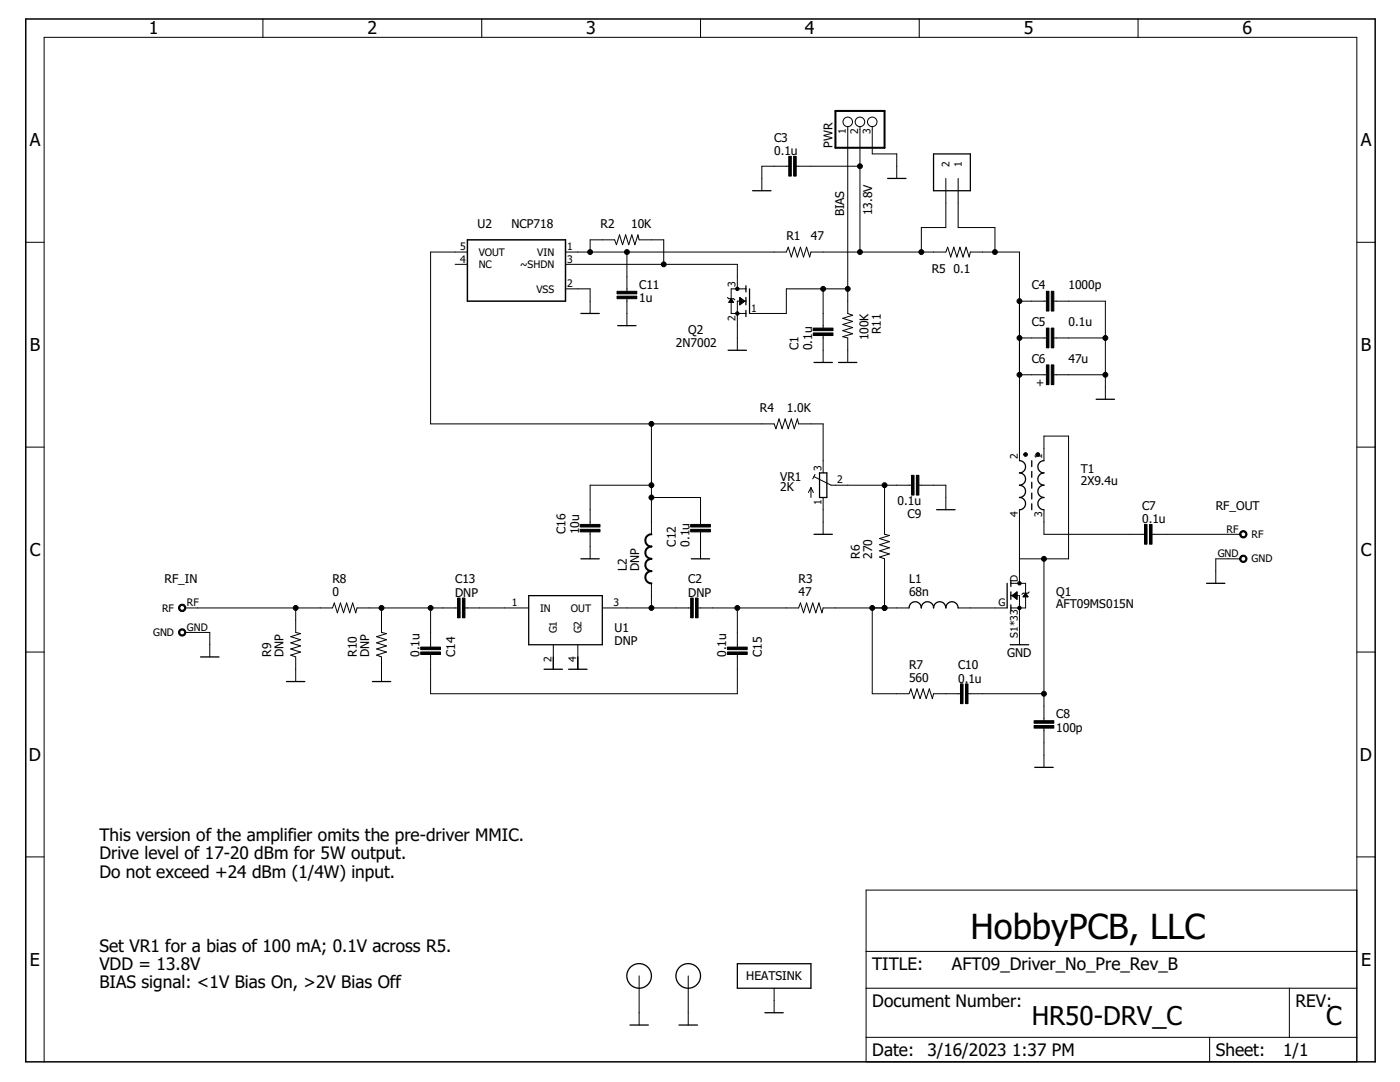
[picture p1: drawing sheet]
<svg xmlns="http://www.w3.org/2000/svg" width="279mm" height="216mm" viewBox="0 0 279 216" stroke-linecap="round" stroke-linejoin="round" font-family="sans-serif">
<path d="M5.1 3.8h269.3v208.1h-269.3zM93.3 47.9h19.6v12.2h-19.6z" fill="none" stroke="#000" stroke-width=".3"/>
<g fill="none" stroke="#000" stroke-width=".2">
<path d="M52.5 3.8v3.7M96.1 3.8v3.7M139.8 3.8v3.7M183.5 3.8v3.7M227.1 3.8v3.7M157.4 33.2h-5.4v4.9M158.9 33.2h12.7M169.2 25.3v37.2l1 .4-2 .6 2 .6-2 .6 2 .7-2 .6 2 .6-2 .6 1 .2v4.9M171.6 25.3v25M174.1 25.3v5.4h4.9v4.9M188.8 35.6v9.8h-4.9v4.9M191.2 35.6v9.8h7.4v4.9"/>
<path d="M5.1 48.3h3.7M90.8 52.7h2.5M93.3 50.3h-7.4v34.3h68.6l.4 1 .6-2 .6 2 .6-2 .6 2 .6-2 .6 2 .6-2 .3 1h4.9v9.8M112.9 50.3h44l.4-1 .6 2 .6-2 .6 2 .6-2 .7 2 .6-2 .6 2 .2-1h27l.3-1 .6 2 .7-2 .6 2 .6-2 .6 2 .6-2 .6 2 .3-1h9.8v41.6M112.9 57.6h4.9v4.9M112.9 52.7h34.3v4.9M117.8 50.3v-2.4h4.9l.3 .9 .6-1.9 .6 1.9 .7-1.9 .6 1.9 .6-1.9 .6 1.9 .6-1.9 .3 1h4.9v4.8M125.1 50.3v7.8M125.1 59.6v5.4M145.2 59.4l.2 .2h1l.2 .2M145.7 59.9h.4M145.8 59.8h.2"/>
<path d="M145.9 59.7h.1M145.9 59.6l.5 .7h-1zM147.6 59.9h.7M147.6 59.8h.6M147.6 59.7h.4M147.6 59.4l1 .7-1 .7zM147.6 59.5h.3M147.6 59.4h.1M148.9 57.6h-3v4.9h3M164.3 57.6v7.9M169.2 57.6h-12.3v4.9h-7.3M270.8 48.3h3.6"/>
<path d="M145.5 60.2h.8M145.6 60.1h.7M145.6 60h.6M147.6 60.3h.7M147.6 60.2h.8M147.6 60.1h1M147.6 60h.9M147.6 60.8h.1M147.6 60.7h.2M147.6 60.6h.4M147.6 60.5h.5M148.9 60.1h-1.7v9.8"/>
<path d="M164.3 67v5.3M203.5 74.8h5.3M203.5 67.4h5.3M203.5 60.1h5.3M210.3 74.8h10.3M210.3 67.4h10.3M210.3 60.1h10.3v19.6M5.1 89.2h3.7M130 99.3h9.8v5.3M130 96.8h-12.2v7.8M130 84.6v22M161.8 97.3v2"/>
<path d="M161.8 97.3l-.5 1M161.8 97.3l.5 1M162.5 95.1l3.4 1.7h16M162.6 94.7l-.4 .9M164.3 99.3v7.3M176.5 96.8v9.8l1 .2-2 .7 2 .6-2 .6 2 .6-2 .6 2 .6-2 .6 1 .4v9.8M183.4 96.8h5.4v4.9M208.3 91.9v-4.9h5v24.5h-9.8M270.8 89.2h3.6M117.8 106.1v5.4M130 116.4v4.9M139.8 106.1v5.4"/>
<path d="M201.7 118.9h1.8v9.8M201.7 116.4h3v4.9h-3M202 118.9l1-.8v1.5zM202.1 119h.9M202.1 118.7h.9M202.3 119.1h.7M202.3 118.6h.7M202.4 119.2h.6M202.5 118.5h.5M202.6 119.3h.4M202.6 118.4h.4M202.7 119.4h.3"/>
<path d="M202.8 118.3h.2M202.9 119.5h.1M202.9 118.2h.1M203.5 101.7v14.7M204.2 119.1h.9M204.3 119h.8M204.3 118.9h.7M204.4 118.7h.5M204.5 118.6h.4M204.6 118.5h.2M204.7 118.4h.1M204.7 118.4l.5 .7h-1z"/>
<path d="M205.4 118.1l-.2 .3h-1l-.3 .2M208.3 101.7v4.9h20.1M208.3 111.5v32.3M229.9 106.6h17.6M247.5 111.5h-4.9v4.9M5.1 130.1h3.7M37 121.3h29.4l.3-1 .6 2 .6-2 .7 2 .6-2 .6 2 .6-2 .6 2 .2-1h20.1M37 126.2h4.9v4.9M59 121.3v4.9l1 .2-2 .6 2 .7-2 .6 2 .6-2 .6 2 .6-2 .6 1 .4v4.9M76.1 121.3v4.9l1 .2-1.9 .6 1.9 .7-1.9 .6 1.9 .6-1.9 .6 1.9 .6-1.9 .6 .9 .4v4.9M85.9 130.6v7.8h61.3v-7.8M85.9 121.3v7.8"/>
<path d="M92.8 121.3h12.7M110.4 128.7v4.8M115.3 128.7v4.8M120.2 121.3h17.6M139.3 121.3h20.1l.3-1 .7 2 .6-2 .6 2 .6-2 .6 2 .6-2 .6 2 .3-1h17.1M147.2 121.3v7.8M174.1 121.3v17.1h7.3l.4-.9 .6 1.9 .6-1.9 .6 1.9 .6-1.9 .6 1.9 .7-1.9 .6 1.9 .2-1h5.4M191.2 121.3h9.8M193.2 138.4h15.1M270.8 130.1h3.6M208.3 145.3v7.8M5.1 171h3.7"/>
<path d="M270.8 177.6h-98v34.3h98v-204.4h-262v204.4M270.8 171h3.6M127.6 194.7v9.8M137.4 194.7v9.8M154.5 197.2v4.9M172.8 197.2h98M172.8 189.8h98M257.3 197.2v9.8M172.8 207h98M241.4 207v4.9"/>
<circle cx="169.2" cy="24.3" r=".95"/>
<circle cx="171.6" cy="24.3" r=".95"/>
<circle cx="174.1" cy="24.3" r=".95"/>
</g>
<g fill="none" stroke="#000" stroke-width=".25">
<path d="M150.2 38.1h3.7M177.1 35.6h3.7M186.3 30.7h7.4v7.4h-7.4zM148.9 57v1.3M148.9 59.4v1.4M149.6 57.6v4.9M115.9 62.5h3.7M123.3 65h3.6M145.3 69.9h3.7M148.9 61.9v1.3M162.5 72.3h3.6M167.3 72.3h3.7"/>
<path d="M218.8 79.7h3.6M163.6 94.4h1.4v4.9h-1.4zM203.5 91.9a1.22 1.22 0 0 1 1.2 1.2 1.22 1.22 0 0 1-1.2 1.3 1.23 1.23 0 0 1 1.2 1.2 1.23 1.23 0 0 1-1.2 1.2 1.23 1.23 0 0 1 1.2 1.2 1.23 1.23 0 0 1-1.2 1.3 1.22 1.22 0 0 1 1.2 1.2 1.22 1.22 0 0 1-1.2 1.2M205.9 91.9v1.2M205.9 94.1v1.1M205.9 96.2v1.2M205.9 98.4v1.2M208.3 91.9a1.22 1.22 0 0 0-1.2 1.2 1.22 1.22 0 0 0 1.2 1.3 1.23 1.23 0 0 0-1.2 1.2 1.23 1.23 0 0 0 1.2 1.2 1.23 1.23 0 0 0-1.2 1.2 1.23 1.23 0 0 0 1.2 1.3 1.22 1.22 0 0 0-1.2 1.2 1.22 1.22 0 0 0 1.2 1.2M105.5 118.9h14.7v9.8h-14.7zM115.9 111.5h3.7M138 111.5h3.6M162.5 106.6h3.6"/>
<path d="M186.9 101.7h3.7M201 116.4v4.9M201.7 115.8v1.2M201.7 118.1v1.5M205.9 100.5v1.2M240.8 116.4h3.7M40 131.1h3.7M57.2 136h3.6M74.3 136h3.7M108.6 133.5h3.6M113.5 133.5h3.7M181.4 121.3a1.23 1.23 0 0 1 1.2-1.2 1.23 1.23 0 0 1 1.3 1.2 1.22 1.22 0 0 1 1.2-1.2 1.22 1.22 0 0 1 1.2 1.2 1.23 1.23 0 0 1 1.2-1.2 1.23 1.23 0 0 1 1.3 1.2 1.23 1.23 0 0 1 1.2-1.2 1.23 1.23 0 0 1 1.2 1.2"/>
<path d="M201.6 128.7h3.7M201.7 120.7v1.2M206.5 153.1h3.7M147.2 192.3h14.6v4.9h-14.6zM125.7 204.5h3.7M135.5 204.5h3.7M152.7 202.1h3.6"/>
<circle cx="127.6" cy="194.7" r="2.46"/>
<circle cx="137.4" cy="194.7" r="2.46"/>
</g>
<g fill="#000" stroke="#000" stroke-width=".2">
<path d="M204.4 90.5a.37 .37 0 0 1 .6 0 .37 .37 0 0 1-.2 .6 .37 .37 0 0 1-.5-.4l.4-.1 .1 .2-.5-.1z" fill-rule="evenodd"/>
<path d="M206.8 90.5a.37 .37 0 0 1 .6-.1 .37 .37 0 0 1-.1 .6 .37 .37 0 0 1-.5-.3l.3-.1 .1 .1-.1 .1-.3-.1z" fill-rule="evenodd"/>
<path d="M247.6 106.1a.73 .73 0 0 1 1.1 .1 .73 .73 0 0 1-.4 1.1 .73 .73 0 0 1-.9-.7h.2a.49 .49 0 0 1 .7-.4 .49 .49 0 0 1 .2 .8 .49 .49 0 0 1-.8-.2l-.1-.2h-.2z" fill-rule="evenodd"/>
<path d="M247.6 111a.73 .73 0 0 1 1.1 .1 .73 .73 0 0 1-.4 1.1 .73 .73 0 0 1-.9-.7h.2a.5 .5 0 0 1 .8-.4 .5 .5 0 0 1 .1 .8 .5 .5 0 0 1-.8-.2l-.1-.2h-.2z" fill-rule="evenodd"/>
<path d="M35.8 120.8a.73 .73 0 0 1 1.2 .1 .73 .73 0 0 1-.4 1.1 .73 .73 0 0 1-1-.7h.3a.48 .48 0 0 1 .7-.4 .48 .48 0 0 1 .1 .8 .48 .48 0 0 1-.8-.2v-.2h-.3z" fill-rule="evenodd"/>
<path d="M35.8 125.7a.73 .73 0 0 1 1.2 .1 .73 .73 0 0 1-.4 1.1 .73 .73 0 0 1-1-.7h.3a.49 .49 0 0 1 .7-.4 .49 .49 0 0 1 .1 .8 .49 .49 0 0 1-.8-.2v-.2h-.3z" fill-rule="evenodd"/>
<circle cx="171.6" cy="33.2" r=".49"/>
<circle cx="117.8" cy="50.3" r=".49"/>
<circle cx="125.1" cy="50.3" r=".49"/>
<circle cx="132.5" cy="52.7" r=".49"/>
<circle cx="147.2" cy="57.6" r=".34"/>
<circle cx="164.3" cy="57.6" r=".49"/>
<circle cx="169.2" cy="57.6" r=".49"/>
<circle cx="171.6" cy="50.3" r=".49"/>
<circle cx="183.9" cy="50.3" r=".49"/>
<circle cx="198.6" cy="50.3" r=".49"/>
<circle cx="147.2" cy="62.5" r=".34"/>
<circle cx="203.5" cy="67.4" r=".49"/>
<circle cx="203.5" cy="74.8" r=".49"/>
<circle cx="203.5" cy="60.1" r=".49"/>
<circle cx="220.6" cy="74.8" r=".49"/>
<circle cx="220.6" cy="67.4" r=".49"/>
<circle cx="130" cy="96.8" r=".49"/>
<circle cx="130" cy="84.6" r=".49"/>
<circle cx="130" cy="99.3" r=".49"/>
<circle cx="176.5" cy="96.8" r=".49"/>
<circle cx="203.5" cy="116.4" r=".34"/>
<circle cx="208.3" cy="111.5" r=".49"/>
<circle cx="59" cy="121.3" r=".49"/>
<circle cx="76.1" cy="121.3" r=".49"/>
<circle cx="85.9" cy="121.3" r=".49"/>
<circle cx="130" cy="121.3" r=".49"/>
<circle cx="147.2" cy="121.3" r=".49"/>
<circle cx="174.1" cy="121.3" r=".49"/>
<circle cx="176.5" cy="121.3" r=".49"/>
<circle cx="203.5" cy="121.3" r=".34"/>
<circle cx="208.3" cy="138.4" r=".49"/>
</g>
<g fill="#000" stroke="#000" stroke-width=".2">
<path d="M157.4 31.2h.5v3.9h-.5zM158.4 31.2h.5v3.9h-.5zM123.1 58.1h4v.5h-4zM123.1 59.1h4v.5h-4zM208.8 58.1h.5v4h-.5zM209.8 58.1h.5v4h-.5zM162.3 65.5h3.9v.5h-3.9zM162.3 66.4h3.9v.6h-3.9zM208.8 72.8h.5v4h-.5zM208.8 65.5h.5v3.9h-.5zM209.8 72.8h.5v4h-.5zM209.8 65.5h.5v3.9h-.5z"/>
<path d="M181.9 94.8h.5v4h-.5zM182.9 94.8h.5v4h-.5zM91.3 119.3h.5v4h-.5zM92.3 119.3h.5v4h-.5zM115.8 104.6h3.9v.6h-3.9zM115.8 105.6h3.9v.5h-3.9zM137.8 119.3h.5v4h-.5zM137.8 104.6h4v.6h-4zM137.8 105.6h4v.5h-4zM138.8 119.3h.5v4h-.5zM228.4 104.6h.5v4h-.5zM229.4 104.6h.5v4h-.5z"/>
<path d="M84 129.1h3.9v.5h-3.9zM84 130.1h3.9v.5h-3.9zM145.2 129.1h3.9v.5h-3.9zM145.2 130.1h3.9v.5h-3.9zM191.7 136.5h.5v3.9h-.5zM192.7 136.5h.5v3.9h-.5zM206.4 144.8h3.9v.5h-3.9zM206.4 143.8h3.9v.5h-3.9z"/>
</g>
<path d="M166.7 22.1h9.8v7.4h-9.8zM130 106.6a1.22 1.22 0 0 0-1.2 1.2 1.22 1.22 0 0 0 1.2 1.3 1.23 1.23 0 0 0-1.2 1.2 1.23 1.23 0 0 0 1.2 1.2 1.23 1.23 0 0 0-1.2 1.2 1.23 1.23 0 0 0 1.2 1.3 1.22 1.22 0 0 0-1.2 1.2 1.22 1.22 0 0 0 1.2 1.2" fill="none" stroke="#000" stroke-width=".4"/>
<text font-size="6.9" x="193.7" y="187.4">HobbyPCB, LLC</text>
<g font-size="5.2">
<text x="205.9" y="204.5">HR50-DRV_C</text>
<text x="264.7" y="204.5">C</text>
</g>
<g font-size="3.6">
<text x="29.7" y="6.9">1</text>
<text x="73.3" y="6.9">2</text>
<text x="117" y="6.9">3</text>
<text x="160.7" y="6.9">4</text>
<text x="204.3" y="6.9">5</text>
<text x="248" y="6.9">6</text>
<text x="5.9" y="29.1">A</text>
<text x="271.6" y="29.1">A</text>
<text x="5.9" y="70">B</text>
<text x="271.6" y="70">B</text>
<text x="5.9" y="110.9">C</text>
<text x="271.6" y="110.9">C</text>
<text x="5.8" y="151.8">D</text>
<text x="271.4" y="151.8">D</text>
<text x="6" y="192.7">E</text>
<text x="271.6" y="192.7">E</text>
</g>
<g font-size="3.5">
<text x="19.8" y="167.8">This version of the amplifier omits the pre-driver MMIC.</text>
<text x="19.8" y="171.5">Drive level of 17-20 dBm for 5W output.</text>
<text x="19.8" y="175.2">Do not exceed +24 dBm (1/4W) input.</text>
<text x="19.8" y="189.9">Set VR1 for a bias of 100 mA; 0.1V across R5.</text>
<text x="19.8" y="193.5">VDD = 13.8V</text>
<text x="19.8" y="197.2">BIAS signal: &lt;1V Bias On, &gt;2V Bias Off</text>
<text x="174.1" y="193.5">TITLE:</text>
<text x="190" y="193.5">AFT09_Driver_No_Pre_Rev_B</text>
<text x="174.1" y="200.9">Document Number:</text>
<text x="258.5" y="200.9">REV:</text>
<text x="174.1" y="210.7">Date:</text>
<text x="185.1" y="210.7">3/16/2023</text>
<text x="202" y="210.7">1:37 PM</text>
<text x="242.6" y="210.7">Sheet:</text>
<text x="256.1" y="210.7">1/1</text>
</g>
<g font-size="2.4">
<text x="154.5" y="28.3">C3</text>
<text x="166.1" y="29.5" transform="rotate(-90 166.1 29.5)">PWR</text>
<text x="154.5" y="31">0.1u</text>
<text x="95.3" y="45.4">U2</text>
<text x="102.1" y="45.4">NCP718</text>
<text x="119.8" y="45.4">R2</text>
<text x="126" y="45.4">10K</text>
<text x="156.9" y="47.9">R1</text>
<text x="161.8" y="47.9">47</text>
<text x="168.4" y="43.2" transform="rotate(-90 168.4 43.2)">BIAS</text>
<text x="174.1" y="43" transform="rotate(-90 174.1 43)">13.8V</text>
<text x="127.6" y="57.6">C11</text>
<text x="185.9" y="54.5">R5</text>
<text x="190.3" y="54.5">0.1</text>
<text x="205.9" y="57.6">C4</text>
<text x="213.2" y="57.6">1000p</text>
<text x="127.6" y="60.3">1u</text>
<text x="205.9" y="65">C5</text>
<text x="213.2" y="65">0.1u</text>
<text x="134.9" y="69.2">2N7002</text>
<text x="137.3" y="66.7">Q2</text>
<text x="159.4" y="69.9" transform="rotate(-90 159.4 69.9)">C1</text>
<text x="162.1" y="69.9" transform="rotate(-90 162.1 69.9)">0.1u</text>
<text x="173.3" y="67.9" transform="rotate(-90 173.3 67.9)">100K</text>
<text x="175.8" y="66.7" transform="rotate(-90 175.8 66.7)">R11</text>
<text x="205.9" y="72.3">C6</text>
<text x="213.2" y="72.3">47u</text>
<text x="151.7" y="82.1">R4</text>
<text x="157" y="82.1">1.0K</text>
<text x="155.7" y="96">VR1</text>
<text x="215.7" y="94.4">T1</text>
<text x="155.7" y="98">2K</text>
<text x="179.1" y="100.7">0.1u</text>
<text x="215.7" y="96.8">2X9.4u</text>
<text x="227.9" y="101.7">C7</text>
<text x="242.6" y="101.7">RF_OUT</text>
<text x="112.9" y="106.6" transform="rotate(-90 112.9 106.6)">C16</text>
<text x="115.6" y="106.6" transform="rotate(-90 115.6 106.6)">10u</text>
<text x="181.1" y="103.4">C9</text>
<text x="227.9" y="104.4">0.1u</text>
<text x="125.1" y="114" transform="rotate(-90 125.1 114)">L2</text>
<text x="127.6" y="114" transform="rotate(-90 127.6 114)">DNP</text>
<text x="134.9" y="109.1" transform="rotate(-90 134.9 109.1)">C12</text>
<text x="137.6" y="109.1" transform="rotate(-90 137.6 109.1)">0.1u</text>
<text x="171.6" y="111.5" transform="rotate(-90 171.6 111.5)">R6</text>
<text x="174.1" y="111.5" transform="rotate(-90 174.1 111.5)">270</text>
<text x="32.8" y="116.4">RF_IN</text>
<text x="66.3" y="118.8">0</text>
<text x="66.3" y="116.4">R8</text>
<text x="90.8" y="119.1">DNP</text>
<text x="90.8" y="116.4">C13</text>
<text x="137.3" y="119.1">DNP</text>
<text x="137.3" y="116.4">C2</text>
<text x="159.4" y="118.8">47</text>
<text x="159.4" y="116.4">R3</text>
<text x="181.4" y="118.8">68n</text>
<text x="181.4" y="116.4">L1</text>
<text x="210.8" y="118.8">Q1</text>
<text x="210.8" y="121.3">AFT09MS015N</text>
<text x="54.1" y="131.1" transform="rotate(-90 54.1 131.1)">R9</text>
<text x="56.6" y="131.1" transform="rotate(-90 56.6 131.1)">DNP</text>
<text x="71.2" y="131.1" transform="rotate(-90 71.2 131.1)">R10</text>
<text x="73.7" y="131.1" transform="rotate(-90 73.7 131.1)">DNP</text>
<text x="83.7" y="131.1" transform="rotate(-90 83.7 131.1)">0.1u</text>
<text x="90.8" y="131.1" transform="rotate(-90 90.8 131.1)">C14</text>
<text x="122.7" y="128.6">DNP</text>
<text x="122.7" y="126.2">U1</text>
<text x="144.9" y="131.1" transform="rotate(-90 144.9 131.1)">0.1u</text>
<text x="152" y="131.1" transform="rotate(-90 152 131.1)">C15</text>
<text x="201" y="131.1">GND</text>
<text x="181.4" y="136">560</text>
<text x="181.4" y="133.5">R7</text>
<text x="191.2" y="136.2">0.1u</text>
<text x="191.2" y="133.5">C10</text>
<text x="210.8" y="143.3">C8</text>
<text x="210.8" y="146">100p</text>
<text x="148.9" y="195.6">HEATSINK</text>
</g>
<text font-size="2.3" x="208.3" y="77.2" transform="rotate(-90 208.3 77.2)">+</text>
<g font-size="2.1">
<text x="168.8" y="26.7" transform="rotate(-90 168.8 26.7)">1</text>
<text x="171.3" y="26.7" transform="rotate(-90 171.3 26.7)">2</text>
<text x="173.7" y="26.7" transform="rotate(-90 173.7 26.7)">3</text>
<text x="189.5" y="33.4" transform="rotate(-90 189.5 33.4)">2</text>
<text x="191.9" y="33.4" transform="rotate(-90 191.9 33.4)">1</text>
<text x="91.8" y="52.4">4</text>
<text x="91.8" y="50">5</text>
<text x="95.5" y="53.5">NC</text>
<text x="95.5" y="51">VOUT</text>
<text x="103.8" y="53.5">~SHDN</text>
<text x="107.2" y="51">VIN</text>
<text x="113.2" y="50">1</text>
<text x="113.2" y="52.4">3</text>
<text x="107.1" y="58.4">VSS</text>
<text x="113.2" y="57.3">2</text>
<text x="146.8" y="57.3" transform="rotate(-90 146.8 57.3)">3</text>
<text x="146.8" y="64" transform="rotate(-90 146.8 64)">2</text>
<text x="149.9" y="62.2">1</text>
<text x="163.9" y="94" transform="rotate(-90 163.9 94)">3</text>
<text x="203.1" y="91.6" transform="rotate(-90 203.1 91.6)">2</text>
<text x="208" y="91.6" transform="rotate(-90 208 91.6)">1</text>
<text x="163.9" y="100.7" transform="rotate(-90 163.9 100.7)">1</text>
<text x="167.1" y="96.5">2</text>
<text x="203.1" y="103.2" transform="rotate(-90 203.1 103.2)">4</text>
<text x="208" y="103.2" transform="rotate(-90 208 103.2)">3</text>
<text x="244.8" y="106.3">RF</text>
<text x="249.8" y="107.3">RF</text>
<text x="243" y="111.2">GND</text>
<text x="249.8" y="112.2">GND</text>
<text x="203.1" y="116.1" transform="rotate(-90 203.1 116.1)">D</text>
<text x="32.3" y="122">RF</text>
<text x="37.3" y="121">RF</text>
<text x="37.3" y="125.8">GND</text>
<text x="102.1" y="121">1</text>
<text x="107.8" y="122">IN</text>
<text x="113.9" y="122">OUT</text>
<text x="122.5" y="121">3</text>
<text x="199.3" y="121">G</text>
<text x="30.6" y="126.9">GND</text>
<text x="111.2" y="126.4" transform="rotate(-90 111.2 126.4)">G1</text>
<text x="116" y="126.4" transform="rotate(-90 116 126.4)">G2</text>
<text x="203.1" y="127.3" transform="rotate(-90 203.1 127.3)">S1*33</text>
<text x="110.1" y="132" transform="rotate(-90 110.1 132)">2</text>
<text x="115" y="132" transform="rotate(-90 115 132)">4</text>
</g>
</svg>
